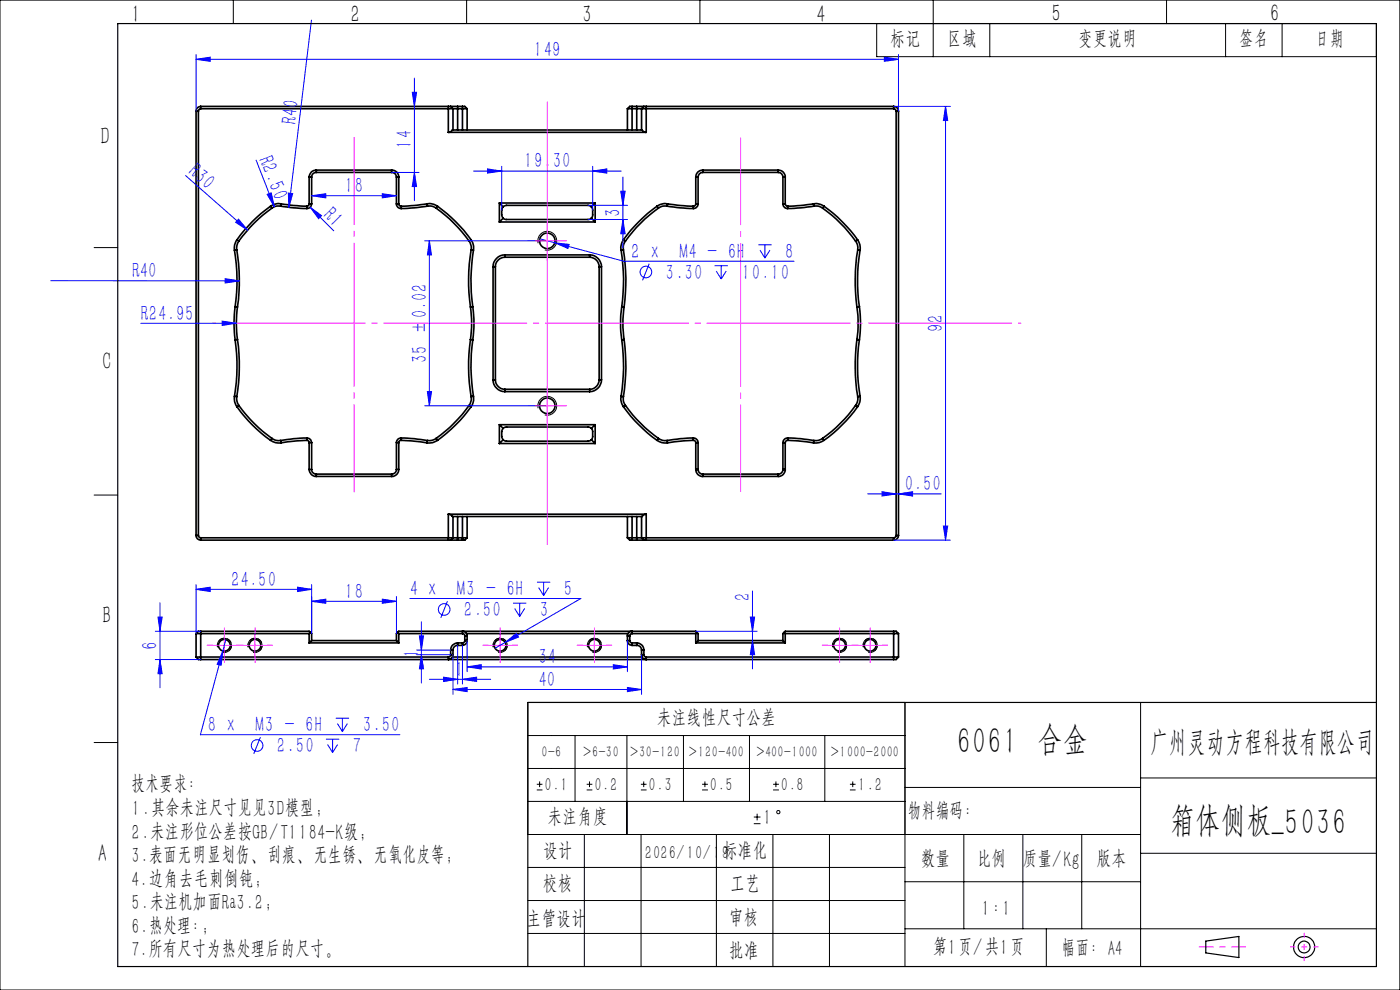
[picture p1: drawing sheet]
<svg xmlns="http://www.w3.org/2000/svg" width="297mm" height="210mm" viewBox="0 0 297 210" stroke-linecap="round" stroke-linejoin="round" font-family="sans-serif">
<g fill="none" stroke="#000" stroke-width=".35">
<path d="M41.6 23.6h.5M41.6 23.6v90M42.1 23.6v90M42.6 23.1a.49 .49 0 0 0-.5 .5M42.6 22.6a.97 .97 0 0 0-1 1M42.6 23.1h53.5M42.6 22.6v.5M42.6 22.6h52.5M65.6 37.6v5.6M65.6 37.6h.5M66.1 37.6v5.6M67.1 36.1a1.51 1.51 0 0 0-1.5 1.5"/>
<path d="M67.1 36.6a.96 .96 0 0 0-1 1M67.1 36.1h16M67.1 36.1v.5M67.1 36.6h16M83.1 36.1a1.45 1.45 0 0 1 1.5 1.5M83.1 36.6a.97 .97 0 0 1 1 1M83.1 36.1v.5M84.1 37.6v5.6M84.1 37.6h.5M84.6 37.6v5.6M95.1 28.1l.5-.2 .4-.3h40.2l.4 .3 .5 .2M95.1 22.6h.5"/>
<path d="M95.1 22.6v5.5M95.1 28.1h42M95.6 22.6h1.5M95.6 22.6l.5 .5M96.1 23.1h3M96.1 23.1v4.5M97.1 22.6h1M97.1 22.6v5M98.1 22.6h.5l.5 .5M98.1 22.6v5M99.1 23.1v4.5M133.1 23.1h3"/>
<path d="M133.1 23.1v4.5M134.1 22.6h-.5l-.5 .5M134.1 22.6h1M134.1 22.6v5M135.1 22.6h1.5M135.1 22.6v5M136.1 23.1h53.5M136.1 23.1v4.5M136.6 22.6h.5M136.6 22.6l-.5 .5M137.1 22.6v5.5M137.1 22.6h52.5"/>
<path d="M147.6 37.6v5.6M147.6 37.6h.5M148.1 37.6v5.6M149.1 36.1a1.45 1.45 0 0 0-1.5 1.5M149.1 36.6a.96 .96 0 0 0-1 1M149.1 36.1h16M149.1 36.6h16M149.1 36.1v.5M165.1 36.1a1.45 1.45 0 0 1 1.5 1.5M165.1 36.6a.96 .96 0 0 1 1 1M165.1 36.1v.5M166.1 37.6h.5"/>
<path d="M166.1 37.6v5.6M166.6 37.6v5.6M189.6 23.1l.3 .1 .2 .4M189.6 22.6a1.02 1.02 0 0 1 1 1M189.6 22.6v.5M190.1 23.6v90M190.1 23.6h.5M190.6 23.6v90M49.7 53.1a39.2 39.2 0 0 1 .2 11.9M50.2 53a40.1 40.1 0 0 1 .2 12.1M50.2 53l-.5 .1M50.3 50.9a2.89 2.89 0 0 0-.6 2.2"/>
<path d="M50.3 50.9l.4 .2M50.7 51.1a2.59 2.59 0 0 0-.5 1.9M57.4 43.7a30.1 30.1 0 0 0-7.1 7.2M57.4 43.7l.3 .5M57.7 44.2a30 30 0 0 0-7 6.9M59.5 43.7a2.22 2.22 0 0 0-1.8 .5M59.5 43.7l2.8 .4 2.8 .1M59.6 43.2l2.7 .4 2.8 .1M59.6 43.2a3.1 3.1 0 0 0-2.2 .5M59.6 43.2l-.1 .5M65.1 43.7v.5M65.6 43.2l-.2 .4-.3 .1"/>
<path d="M65.6 43.2h.5M66.1 43.2a1.02 1.02 0 0 1-1 1M84.1 43.2a.97 .97 0 0 0 1 1M84.1 43.2h.5M84.6 43.2a.49 .49 0 0 0 .5 .5M85.1 43.7v.5M90.6 43.2a3.1 3.1 0 0 1 2.2 .5M90.6 43.2l-5.5 .5M90.6 43.2l.1 .5M90.7 43.7a2.29 2.29 0 0 1 1.8 .5M90.7 43.7l-2.8 .4-2.8 .1M92.5 44.2a30.8 30.8 0 0 1 7 6.9"/>
<path d="M92.8 43.7a32 32 0 0 1 7.1 7.2M92.8 43.7l-.3 .5M99.5 51.1a2.59 2.59 0 0 1 .4 1.9M99.9 50.9a3.1 3.1 0 0 1 .5 2.2M99.9 53a40.1 40.1 0 0 0-.1 12.1M99.9 53l.5 .1M99.9 50.9l-.4 .2M100.4 53.1a39.2 39.2 0 0 0-.1 11.9M104.6 56.6v24M104.6 56.6h.5M105.1 56.6v24M105.9 47.1h20.4"/>
<path d="M105.9 43.1h20.4M105.9 43.1v4M105.9 43.1l.9 .8M106.8 43.9l.7-.3h17.2l.7 .3M106.8 43.9l-.4 .7 .1 1.2 .3 .5M106.8 46.3l.4 .3h17.8l.4-.3M106.8 46.3l-.9 .8M107.1 54.1a2.53 2.53 0 0 0-2.5 2.5M107.1 54.6a2.05 2.05 0 0 0-2 2M107.1 54.1h18M107.1 54.1v.5M107.1 54.6h18"/>
<path d="M125.1 54.1a2.53 2.53 0 0 1 2.5 2.5M125.1 54.6a2.05 2.05 0 0 1 2 2M125.1 54.1v.5M125.4 43.9l.3 .5v1.4l-.3 .5M125.4 46.3l.9 .8M126.3 43.1v4M126.3 43.1l-.9 .8M127.1 56.6h.5M127.1 56.6v24M127.6 56.6v24M131.8 53.1a39.2 39.2 0 0 1 .1 11.9M132.3 50.9a3.1 3.1 0 0 0-.5 2.2"/>
<path d="M132.3 53a40.1 40.1 0 0 1 .1 12.1M132.3 50.9l.4 .2M132.3 53l-.5 .1M132.7 51.1a2.22 2.22 0 0 0-.4 1.9M139.4 43.7a32 32 0 0 0-7.1 7.2M139.4 43.7l.3 .5M139.7 44.2a30.8 30.8 0 0 0-7 6.9M141.5 43.7l2.8 .4 2.8 .1M141.5 43.7a2.22 2.22 0 0 0-1.8 .5M141.6 43.2l5.5 .5M141.6 43.2a3.1 3.1 0 0 0-2.2 .5M141.6 43.2l-.1 .5"/>
<path d="M147.1 43.7v.5M147.6 43.2a.49 .49 0 0 1-.5 .5M147.6 43.2h.5M148.1 43.2a1.02 1.02 0 0 1-1 1M166.1 43.2a1.02 1.02 0 0 0 1 1M166.1 43.2h.5M166.6 43.2l.2 .5h.3M167.1 43.7v.5M172.6 43.2a3.1 3.1 0 0 1 2.2 .5M172.6 43.2l-2.7 .4-2.8 .1M172.6 43.2v.5M172.6 43.7a2.22 2.22 0 0 1 1.9 .5"/>
<path d="M172.6 43.7l-2.7 .4-2.8 .1M174.5 44.2a30.8 30.8 0 0 1 7 6.9M174.8 43.7a32 32 0 0 1 7.1 7.2M174.8 43.7l-.3 .5M181.5 51.1a2.4 2.4 0 0 1 .5 1.9M181.9 50.9a2.89 2.89 0 0 1 .6 2.2M181.9 50.9l-.4 .2M182 53a41.7 41.7 0 0 0-.2 12.1M182 53l.5 .1M182.5 53.1a39.2 39.2 0 0 0-.2 11.9M49.9 65a25.3 25.3 0 0 0 0 7.1M49.9 72.1a39.2 39.2 0 0 1-.2 12"/>
<path d="M49.9 65l.5 .1M50.4 65.1a24.3 24.3 0 0 0 0 6.9M50.4 72a40.1 40.1 0 0 1-.2 12.1M50.4 72l-.5 .1M99.8 72a40.1 40.1 0 0 0 .1 12.1M99.8 65.1a24.3 24.3 0 0 1 0 6.9M99.8 72l.5 .1M100.3 72.1a39.2 39.2 0 0 0 .1 12M100.3 65a25.3 25.3 0 0 1 0 7.1M100.3 65l-.5 .1M131.9 65a25.3 25.3 0 0 0 0 7.1M131.9 72.1a39.2 39.2 0 0 1-.1 12"/>
<path d="M131.9 65l.5 .1M132.4 72a40.1 40.1 0 0 1-.1 12.1M132.4 65.1a24.3 24.3 0 0 0 0 6.9M132.4 72l-.5 .1M181.8 72a41.7 41.7 0 0 0 .2 12.1M181.8 65.1a24.3 24.3 0 0 1 0 6.9M181.8 72l.5 .1M182.3 72.1a39.2 39.2 0 0 0 .2 12M182.3 65a25.3 25.3 0 0 1 0 7.1M182.3 65l-.5 .1M49.7 84.1a2.89 2.89 0 0 0 .6 2.2M49.7 84.1h.5"/>
<path d="M50.2 84.1a2.59 2.59 0 0 0 .5 1.9M50.3 86.3a30.1 30.1 0 0 0 7.1 7.1M50.7 86a30 30 0 0 0 7 7M50.7 86l-.4 .3M57.4 93.4a2.89 2.89 0 0 0 2.2 .5M57.7 93a2.4 2.4 0 0 0 1.8 .4M57.7 93l-.3 .4M59.5 93.4l.1 .5M65.1 93.4l-5.5 .5M65.1 93.4l.4 .2 .1 .3M65.1 92.9a1.02 1.02 0 0 1 1 1M65.1 92.9l-2.8 .2-2.8 .3"/>
<path d="M65.1 92.9v.5M65.6 99.6a1.51 1.51 0 0 0 1.5 1.5M65.6 93.9v5.7M65.6 99.6h.5M65.6 93.9h.5M66.1 99.6a.96 .96 0 0 0 1 1M66.1 93.9v5.7M84.1 99.6a.97 .97 0 0 1-1 1M84.1 93.9v5.7M84.1 99.6h.5M84.1 93.9h.5M84.6 99.6a1.45 1.45 0 0 1-1.5 1.5"/>
<path d="M84.6 93.9v5.7M85.1 93.4a.49 .49 0 0 0-.5 .5M85.1 93.4l5.5 .5M85.1 92.9a.97 .97 0 0 0-1 1M85.1 92.9l2.8 .2 2.8 .3M85.1 92.9v.5M90.7 93.4l-.1 .5M92.5 93a2.5 2.5 0 0 1-1.8 .4M92.5 93l.3 .4M92.8 93.4a2.93 2.93 0 0 1-2.2 .5M99.5 86a30.8 30.8 0 0 1-7 7M99.5 86l.4 .3"/>
<path d="M99.9 86.3a32 32 0 0 1-7.1 7.1M99.9 84.1a2.59 2.59 0 0 1-.4 1.9M100.4 84.1a3.1 3.1 0 0 1-.5 2.2M100.4 84.1h-.5M104.6 80.6a2.53 2.53 0 0 0 2.5 2.5M104.6 80.6h.5M105.1 80.6a2.05 2.05 0 0 0 2 2M105.9 90.1v4M105.9 90.1h20.4M105.9 94.1h20.4M105.9 90.1l.9 .8M106.8 90.9l.4-.3h17.8l.4 .3"/>
<path d="M106.8 93.3l.7 .3h17.2l.7-.3M106.8 90.9l-.4 .7 .1 1.2 .3 .5M106.8 93.3l-.9 .8M107.1 83.1h18M107.1 82.6v.5M107.1 82.6h18M125.1 82.6v.5M125.4 90.9l.3 .5v1.4l-.3 .5M125.4 93.3l.9 .8M126.3 90.1v4M126.3 90.1l-.9 .8M127.1 80.6a2.05 2.05 0 0 1-2 2"/>
<path d="M127.1 80.6h.5M127.6 80.6a2.53 2.53 0 0 1-2.5 2.5M131.8 84.1a3.1 3.1 0 0 0 .5 2.2M131.8 84.1h.5M132.3 86.3a32 32 0 0 0 7.1 7.1M132.3 84.1a2.22 2.22 0 0 0 .4 1.9M132.7 86a30.8 30.8 0 0 0 7 7M132.7 86l-.4 .3M139.4 93.4a2.89 2.89 0 0 0 2.2 .5M139.7 93a2.4 2.4 0 0 0 1.8 .4M139.7 93l-.3 .4M141.5 93.4l.1 .5"/>
<path d="M147.1 93.4l-5.5 .5M147.1 93.4a.49 .49 0 0 1 .5 .5M147.1 92.9a1.02 1.02 0 0 1 1 1M147.1 92.9l-2.8 .2-2.8 .3M147.1 92.9v.5M147.6 99.6a1.45 1.45 0 0 0 1.5 1.5M147.6 93.9v5.7M147.6 99.6h.5M147.6 93.9h.5M148.1 99.6a.96 .96 0 0 0 1 1M148.1 93.9v5.7M166.1 99.6a.96 .96 0 0 1-1 1"/>
<path d="M166.1 99.6h.5M166.1 93.9h.5M166.1 93.9v5.7M166.6 99.6a1.45 1.45 0 0 1-1.5 1.5M166.6 93.9v5.7M167.1 93.4l-.3 .1-.2 .4M167.1 93.4l5.5 .5M167.1 92.9a1.02 1.02 0 0 0-1 1M167.1 92.9l2.8 .2 2.7 .3M167.1 92.9v.5M172.6 93.4v.5M174.5 93a2.4 2.4 0 0 1-1.9 .4"/>
<path d="M174.5 93l.3 .4M174.8 93.4a2.89 2.89 0 0 1-2.2 .5M181.5 86a30.8 30.8 0 0 1-7 7M181.5 86l.4 .3M181.9 86.3a32 32 0 0 1-7.1 7.1M182 84.1a2.4 2.4 0 0 1-.5 1.9M182.5 84.1a2.89 2.89 0 0 1-.6 2.2M182.5 84.1h-.5M41.6 113.6a.96 .96 0 0 0 1 1M41.6 113.6h.5M42.1 113.6l.1 .3 .4 .2M42.6 114.1h53.5"/>
<path d="M42.6 114.6h52.5M42.6 114.1v.5M67.1 101.1h16M67.1 100.6v.5M67.1 100.6h16M83.1 100.6v.5M95.1 109.1l.5 .1 .4 .4h40.2l.4-.4 .5-.1M95.1 114.6h.5M95.1 109.1v5.5M95.1 109.1h42M95.6 114.6h1.5M96.1 114.1h3"/>
<path d="M96.1 114.1l-.5 .5M96.1 109.6v4.5M97.1 114.6h1M97.1 109.6v5M98.1 109.6v5M99.1 114.1l-.5 .5h-.5M99.1 109.6v4.5M133.1 114.1h3M133.1 114.1l.5 .5h.5M133.1 109.6v4.5M134.1 114.6h1M134.1 109.6v5"/>
<path d="M135.1 114.6h1.5M135.1 109.6v5M136.1 114.1h53.5M136.1 109.6v4.5M136.1 114.1l.5 .5M136.6 114.6h.5M137.1 109.1v5.5M137.1 114.6h52.5M149.1 101.1h16M149.1 100.6h16M149.1 100.6v.5M165.1 100.6v.5"/>
<path d="M189.6 114.1v.5M190.1 113.6l-.2 .3-.3 .2M190.1 113.6h.5M190.6 113.6a1.02 1.02 0 0 1-1 1M41.6 134.4h24M41.6 139.4h53.5M41.6 139.4l.5 .5h.5M41.6 134.4v5M42.6 133.9h-.5l-.5 .5M42.6 133.9v6M42.6 133.9h23l.2 .3M42.6 139.9h147"/>
<path d="M65.6 134.4v2M65.6 136.4h19M65.8 134.2l.3 .2v1.5M65.8 134.2l-.2 .2M66.1 135.9h18M66.1 135.9l-.5 .5M84.1 135.9v-1.5l.5-.5h63l.5 .5v1.5M84.1 135.9l.5 .5M84.3 134.2l.3 .2M84.6 134.4v2M84.6 134.4h13.5M95.6 138.9l-.2 .4-.3 .1"/>
<path d="M95.6 137.9v1M95.6 137.9h.5M95.6 138.9h.5M96 139.4h40.2M96.1 138.9a1.02 1.02 0 0 1-1 1v-.5M96.1 137.9v1M97.1 136.4a1.51 1.51 0 0 0-1.5 1.5M97.1 136.9a.96 .96 0 0 0-1 1M97.1 136.4v.5M97.1 136.4h1M97.1 136.9h1M98.1 134.4l.4 .1 .1 .4"/>
<path d="M98.1 134.4v-.5a.96 .96 0 0 1 1 1M98.1 136.4v.5M98.6 135.9l-.1 .3-.4 .2M98.6 134.9h.5M98.6 135.9h.5M98.6 134.9v1M99 134.4h34.2M99.1 135.9a1.02 1.02 0 0 1-1 1M99.1 134.9v1M133.1 135.9a1.02 1.02 0 0 0 1 1M133.1 134.9v1M133.1 134.9h.5"/>
<path d="M133.1 135.9h.5M133.6 135.9l.2 .4 .3 .1M133.6 134.9v1M134.1 134.4v-.5a.96 .96 0 0 0-1 1M134.1 134.4l-.3 .1-.2 .4M134.1 136.4v.5M134.1 134.4h13.5M134.1 136.4h1M134.1 136.9h1M135.1 136.4a1.51 1.51 0 0 1 1.5 1.5M135.1 136.9a.97 .97 0 0 1 1 1M135.1 136.4v.5"/>
<path d="M136.1 138.9a1.02 1.02 0 0 0 1 1v-.5M136.1 137.9v1M136.1 137.9h.5M136.1 138.9h.5M136.6 138.9l.2 .4 .3 .1M136.6 137.9v1M137.1 139.4h53.5M147.6 134.4v2M147.6 136.4h19M147.8 134.2l-.2 .2M148.1 135.9h18M148.1 135.9l-.5 .5"/>
<path d="M166.1 135.9l.5 .5M166.3 134.2l.3 .2M166.6 134.4h24M166.6 134.4v2M189.6 133.9h.5l.5 .5M189.6 133.9v6M189.6 133.9h-23l-.5 .5v1.5M190.6 139.4l-.5 .5h-.5M190.6 134.4v5"/>
<circle cx="116.1" cy="51.1" r="1.65"/>
<circle cx="116.1" cy="86.1" r="1.65"/>
<circle cx="47.6" cy="136.9" r="1.24"/>
<circle cx="54.1" cy="136.9" r="1.24"/>
<circle cx="106.1" cy="136.9" r="1.24"/>
<circle cx="126.1" cy="136.9" r="1.24"/>
<circle cx="178.1" cy="136.9" r="1.24"/>
<circle cx="184.6" cy="136.9" r="1.24"/>
</g>
<g fill="none" stroke="#00f" stroke-width=".21">
<path d="M41.6 12.6l3-.5v.9zM41.6 11.6v12M41.6 12.6h149M66.1 4.3l-4.8 39.7M87.5 19.6h.9l-.5 3zM87.9 16.6v26M187.6 12.1l3 .5-3 .4zM190.6 11.6v12M39.4 37.2l13.1 11.6M54.3 34l3.9 9.9M83.1 36.6h5.8M87.9 36.6l.5 3h-.9z"/>
<path d="M100.4 36.3h31.4M103.4 35.8l3 .5-3 .4zM106.4 35.3v9.3M125.7 36.3l3-.5v.9zM125.7 35.3v9.3M132.2 37.6v15M189.6 22.6h12M200.6 22.6l.4 3h-.9zM200.6 22.6v92M10.8 59.5l40 .1M47.8 59.1l3 .5-3 .4zM50.6 46.5l1.9 2.3-2.5-1.6z"/>
<path d="M56.7 41.2l.8-.3 .7 3zM61.2 40.9l.9 .2-.8 2.9zM65.8 43.9l2.4 1.8-.6 .7zM65.8 43.9l5 5.1M66.1 41.5l3-.4v.9zM66.1 41.5h18M81.1 41.1l3 .4-3 .5zM90.1 51.1h26M91.1 51.1l.4 3h-.8zM91.1 51.1v35M114.5 50.7l17.8 4.7h36.2M117.7 51.5l3 .3-.2 .9z"/>
<path d="M124.7 43.6h8.4M124.7 46.6h8.4M131.7 40.6h.9l-.4 3zM132.2 46.6l.4 3h-.9zM137.7 55.9l-1.4 3.6M151.6 56.4h2.8M151.9 57.5l1.1 1.7M153 56.4v2.8M154.1 57.5l-1.1 1.7M160.9 51.9h2.8M161.2 53l1.1 1.7M162.3 51.9v2.8"/>
<path d="M163.3 53l-1 1.7M29.9 68.6h20.2M47.1 68.1l3 .5-3 .4zM90.1 86.1h26M90.7 83.1h.8l-.4 3zM184.1 104.8h15.6M187.1 104.3l3 .5-3 .4zM189.6 114.6h12M190.6 104.8l3-.5v.9zM200.1 111.6h.9l-.4 3zM32.9 133.9h9.7M32.9 139.9h9.7"/>
<path d="M33.5 130.9h.9l-.5 3zM33.9 139.9l.5 3h-.9zM33.9 127.9v18M41.6 125l3-.4v.9zM41.6 124v10.4M41.6 125h24.5M47.3 138.1l-.4 3-.8-.2zM47.3 138.1l-4.8 17.7h42.3M47.9 135.7l-.6 2.4M63.1 124.6l3 .4-3 .5zM66.1 124v10.4M66.1 127.6l3-.5v.9z"/>
<path d="M66.1 127.6h18M81.1 127.1l3 .5-3 .4zM84.1 126.5v7.9M87 127h36.2l-16 9.3M88.4 138.9h7.2M88.4 137.9h7.2M89 134.9h.9l-.5 3zM89.4 138.9l.5 3h-.9zM89.4 131.9v13M94.9 127.5l-1.4 3.5M96.1 138.9v8.4M97.1 136.9v8.2"/>
<path d="M98.1 136.9v8.2M99.1 135.9v6.6M107.2 136.3l2.3-1.9 .5 .7zM107.2 136.3l-2.2 1.2M108.8 127.9h2.9M109.2 129.1l1 1.7M110.2 127.9v2.9M111.3 129.1l-1.1 1.7M113.9 123.5h2.8M114.3 124.6l1 1.7M115.3 123.5v2.8M116.4 124.6l-1.1 1.7"/>
<path d="M133.1 135.9v6.6M136.1 138.9v8.4M147.6 133.9h13M159.2 130.9h.9l-.5 3zM159.6 135.9l.5 3h-.9zM159.6 125.4v16.5M55.2 156.4l-1.4 3.5M69.1 156.8h2.9M69.5 157.9l1.1 1.7M70.6 156.8v2.8M71.2 152.4h2.8M71.6 153.5l1 1.7"/>
<path d="M71.6 157.9l-1 1.7M72.6 152.4v2.8M73.7 153.5l-1.1 1.7M91.1 144.1h13M94.1 143.6l3 .5-3 .5zM96.1 146.3l3-.5v.9zM96.1 146.3h40M98.1 144.1l3-.5v1zM99.1 141.5l3-.5v.9zM99.1 141.5h34M130.1 141l3 .5-3 .4zM133.1 145.8l3 .5-3 .4z"/>
<circle cx="137" cy="57.7" r="1.23"/>
<circle cx="94.2" cy="129.3" r="1.23"/>
<circle cx="54.5" cy="158.1" r="1.23"/>
</g>
<g fill="none" stroke="#000" stroke-width=".21">
<path d="M0 0h297v210h-297zM49.5 0v5M99 0v5M148.5 0v5M186 5h106v7h-106zM198 0v12M210 5v7M247.5 0v5M260 5v7M272 5v7M20 52.5h5M114.2 51.6a2 2 0 0 1 1.7-2.5 2 2 0 0 1 2.2 2.2 2 2 0 0 1-2.5 1.7"/>
<path d="M114.2 86.6a2 2 0 0 1 1.7-2.5 2 2 0 0 1 2.2 2.2 2 2 0 0 1-2.5 1.7M20 105h5M46.1 137.3a1.5 1.5 0 0 1 1.4-1.9 1.5 1.5 0 0 1 1.6 1.6 1.5 1.5 0 0 1-1.9 1.4M52.6 137.3a1.51 1.51 0 0 1 1.4-1.9 1.51 1.51 0 0 1 1.6 1.6 1.51 1.51 0 0 1-1.9 1.4M104.6 137.3a1.51 1.51 0 0 1 1.4-1.9 1.51 1.51 0 0 1 1.6 1.6 1.51 1.51 0 0 1-1.9 1.4M124.6 137.3a1.51 1.51 0 0 1 1.4-1.9 1.51 1.51 0 0 1 1.6 1.6 1.51 1.51 0 0 1-1.9 1.4M176.6 137.3a1.51 1.51 0 0 1 1.4-1.9 1.51 1.51 0 0 1 1.6 1.6 1.51 1.51 0 0 1-1.9 1.4M183.2 137.3a1.5 1.5 0 0 1 1.3-1.9 1.5 1.5 0 0 1 1.6 1.6 1.5 1.5 0 0 1-1.9 1.4M20 157.5h5M112 156h80M122 156v14M133 156v21"/>
<path d="M145 156v14M159 156v14M175 156v14M242 149v56M112 163h80M112 170h80M113.9 167.6h1.2M113.9 166.4h1.2M114.5 165.8v1.2M124 177v28M124.5 167.6h1.2M124.5 166.4h1.2"/>
<path d="M125.1 165.8v1.2M136 167.6h1.2M136 166.4h1.2M136 177v28M136.6 165.8v1.2M148.9 167.6h1.3M148.9 166.4h1.3M149.5 165.8v1.2M152 177v28M159.9 174.7h1.4M159.9 173.3h1.4M160.6 172.6v1.4"/>
<path d="M164 177v28M164 167.6h1.2M164 166.4h1.2M164.6 165.8v1.2M176 177v28M180.3 167.6h1.2M180.3 166.4h1.2M180.9 165.8v1.2M192 167h50M204.5 177v20M217 177v20M229.5 177v20"/>
<path d="M242 177h-130v-28h80v56M242 165h50M112 198h80M112 191h80M112 184h80M192 197h100M192 187h50M222 197v8M242 181h50"/>
<circle cx="165.1" cy="172.3" r=".36"/>
</g>
<g fill="none" stroke="#000" stroke-width=".25">
<path d="M25 5h267v200h-267zM292 149h-180v56M255.8 199.6l7-1v4.5l-7-1z"/>
<circle cx="276.7" cy="200.9" r="2.25"/>
<circle cx="276.7" cy="200.9" r="1.24"/>
</g>
<path d="M47.2 138.3a1.5 1.5 0 0 0 1.9-1.3 1.5 1.5 0 0 0-1.6-1.6 1.5 1.5 0 0 0-1.3 1.9M53.7 138.3a1.5 1.5 0 0 0 1.9-1.3 1.5 1.5 0 0 0-1.6-1.6 1.5 1.5 0 0 0-1.3 1.9M105.7 138.3a1.5 1.5 0 0 0 1.9-1.3 1.5 1.5 0 0 0-1.6-1.6 1.5 1.5 0 0 0-1.3 1.9M125.7 138.3a1.5 1.5 0 0 0 1.9-1.3 1.5 1.5 0 0 0-1.6-1.6 1.5 1.5 0 0 0-1.3 1.9M177.7 138.3a1.5 1.5 0 0 0 1.9-1.3 1.5 1.5 0 0 0-1.6-1.6 1.5 1.5 0 0 0-1.3 1.9M184.2 138.3a1.5 1.5 0 0 0 1.9-1.3 1.5 1.5 0 0 0-1.6-1.6 1.5 1.5 0 0 0-1.3 1.9" fill="none" stroke="#000" stroke-width=".21" stroke-dasharray="1.3 .6" stroke-dashoffset=".5" stroke-linecap="butt"/>
<path d="M216.6 68.6h-171.5" fill="none" stroke="#f0f" stroke-width=".21" stroke-dasharray="30.5 1.3 1.3 1.3" stroke-dashoffset="-1.9" stroke-linecap="butt"/>
<path d="M116.1 21.6v94" fill="none" stroke="#f0f" stroke-width=".21" stroke-dasharray="30.5 1.3 1.3 1.3" stroke-dashoffset="2.5" stroke-linecap="butt"/>
<path d="M75.1 29.1v75.3" fill="none" stroke="#f0f" stroke-width=".21" stroke-dasharray="30.5 1.3 1.3 1.3" stroke-dashoffset="11.9" stroke-linecap="butt"/>
<path d="M157.1 29.2v75.2" fill="none" stroke="#f0f" stroke-width=".21" stroke-dasharray="30.5 1.3 1.3 1.3" stroke-dashoffset="12" stroke-linecap="butt"/>
<path d="M276.7 197.9v6M273.7 200.9h6" fill="none" stroke="#f0f" stroke-width=".21" stroke-dasharray="30.5 1.3 1.3 1.3" stroke-dashoffset="29.4" stroke-linecap="butt"/>
<path d="M254.3 200.9h10" fill="none" stroke="#f0f" stroke-width=".21" stroke-dasharray="30.5 1.3 1.3 1.3" stroke-dashoffset="27.4" stroke-linecap="butt"/>
<g fill="none" stroke="#f0f" stroke-width=".21" stroke-dasharray="30.5 1.3 1.3 1.3" stroke-linecap="butt">
<path d="M113.6 51.1h-1.6M116.1 48.6v-1.7M116.1 53.6v1.6M118.6 51.1h1.7M113.6 86.1h-1.6M116.1 83.6v-1.7M116.1 88.6v1.6M118.6 86.1h1.7M45.1 136.9h-1.2M47.6 134.4v-1.3M47.6 139.4v1.2M50.1 136.9h1.3"/>
<path d="M51.6 136.9h-1.2M54.1 134.4v-1.3M54.1 139.4v1.2M56.6 136.9h1.3M103.6 136.9h-1.2M106.1 134.4v-1.3M106.1 139.4v1.2M108.6 136.9h1.3M123.6 136.9h-1.2M126.1 134.4v-1.3M126.1 139.4v1.2M128.6 136.9h1.3"/>
<path d="M175.6 136.9h-1.2M178.1 134.4v-1.3M178.1 139.4v1.2M180.6 136.9h1.3M182.1 136.9h-1.2M184.6 134.4v-1.3M184.6 139.4v1.2M187.1 136.9h1.3"/>
</g>
<g fill="none" stroke="#f0f" stroke-width=".21">
<path d="M113.6 51.1h5M116.1 48.6v5M113.6 86.1h5M116.1 83.6v5M45.1 136.9h5M47.6 134.4v5M51.6 136.9h5M54.1 134.4v5M103.6 136.9h5M106.1 134.4v5M123.6 136.9h5M126.1 134.4v5"/>
<path d="M175.6 136.9h5M178.1 134.4v5M182.1 136.9h5M184.6 134.4v5"/>
</g>
<g fill="#00f">
<path d="M56.7 41.2l.8-.3 .7 3z"/>
<path d="M50.6 46.5l1.9 2.3-2.5-1.6z"/>
<path d="M47.1 68.1l3 .5-3 .4z"/>
<path d="M61.2 40.9l.9 .2-.8 2.9z"/>
<path d="M65.8 43.9l2.4 1.8-.6 .7z"/>
<path d="M47.8 59.1l3 .5-3 .4z"/>
<path d="M41.6 12.6l3-.5v.9zM187.6 12.1l3 .5-3 .4zM117.7 51.5l2.8 1.2 .2-.9zM187.1 104.3l3 .5-3 .4zM190.6 104.8l3-.5v.9z"/>
<path d="M66.1 41.5l3-.4v.9zM81.1 41.1l3 .4-3 .5z"/>
<path d="M200.6 22.6l.4 3h-.9zM200.1 111.6h.9l-.4 3zM87.5 19.6h.9l-.5 3zM87.9 36.6l.5 3h-.9zM91.1 51.1l.4 3h-.8zM90.7 83.1h.8l-.4 3z"/>
<path d="M131.7 40.6h.9l-.4 3zM132.2 46.6l.4 3h-.9z"/>
<path d="M103.4 35.8l3 .5-3 .4zM125.7 36.3l3-.5v.9z"/>
<path d="M98.1 144.1l3-.5v1zM94.1 143.6l3 .5-3 .5z"/>
<path d="M107.2 136.3l2.8-1.2-.5-.7zM47.3 138.1l-1.2 2.8 .8 .2zM41.6 125l3-.4v.9zM63.1 124.6l3 .4-3 .5zM99.1 141.5l3-.5v.9zM130.1 141l3 .5-3 .4zM96.1 146.3l3-.5v.9zM133.1 145.8l3 .5-3 .4z"/>
<path d="M66.1 127.6l3-.5v.9zM81.1 127.1l3 .5-3 .4z"/>
<path d="M89.4 138.9l.5 3h-.9zM89 134.9h.9l-.5 3z"/>
<path d="M33.5 130.9h.9l-.5 3zM33.9 139.9l.5 3h-.9zM159.2 130.9h.9l-.5 3zM159.6 135.9l.5 3h-.9z"/>
</g>
<g font-size="7.3">
<text x="202.9" y="160.3">6061 合金</text>
<text x="248.1" y="177.5">箱体侧板_5036</text>
</g>
<text font-size="6.1" x="243.8" y="160.3">广州灵动方程科技有限公司</text>
<g font-size="4.9">
<text x="27.7" y="5">1</text>
<text x="74.4" y="5">2</text>
<text x="123.5" y="5">3</text>
<text x="173.2" y="5">4</text>
<text x="223.1" y="4.9">5</text>
<text x="269.4" y="4.9">6</text>
<text x="21.3" y="30.9">D</text>
<text x="21.7" y="78.7">C</text>
<text x="21.7" y="132.5">B</text>
<text x="20.7" y="183.1">A</text>
</g>
<g font-size="4.3">
<text x="188.9" y="10.2">标记</text>
<text x="200.9" y="10.2">区域</text>
<text x="228.7" y="10.2">变更说明</text>
<text x="262.9" y="10.2">签名</text>
<text x="278.9" y="10.2">日期</text>
<text x="139.3" y="154.2">未注线性尺寸公差</text>
<text x="27.9" y="168.3">技术要求：</text>
<text x="27.9" y="173.3">1.其余未注尺寸见见3D模型；</text>
<text x="192.6" y="173.9">物料编码：</text>
<text x="27.9" y="178.3">2.未注形位公差按GB/T1184-K级；</text>
<text x="116.2" y="175.2">未注角度</text>
<text x="161.8" y="175.2">1</text>
<text x="27.9" y="183.3">3.表面无明显划伤、刮痕、无生锈、无氧化皮等；</text>
<text x="115.2" y="182.5">设计</text>
<text x="153.3" y="182.5">标准化</text>
<text x="195.3" y="184.2">数量</text>
<text x="207.2" y="184.2">比例</text>
<text x="216.9" y="184.2">质量/Kg</text>
<text x="232.6" y="184.2">版本</text>
<text x="27.9" y="188.3">4.边角去毛刺倒钝;</text>
<text x="115.2" y="189.5">校核</text>
<text x="154.9" y="189.5">工艺</text>
<text x="27.9" y="193.3">5.未注机加面Ra3.2；</text>
<text x="111.6" y="196.9">主管设计</text>
<text x="154.6" y="196.5">审核</text>
<text x="208.2" y="194.5">1:1</text>
<text x="27.9" y="198.3">6.热处理:；</text>
<text x="27.9" y="203.3">7.所有尺寸为热处理后的尺寸。</text>
<text x="154.6" y="203.5">批准</text>
<text x="197.9" y="202.8">第1页/共1页</text>
<text x="225.2" y="203.1">幅面：A4</text>
</g>
<g font-size="4.3" fill="#00f">
<text x="113.2" y="12.2">149</text>
<text x="63.1" y="26.6" transform="rotate(-83 63.1 26.6)">R40</text>
<text x="54.6" y="33.8" transform="rotate(69 54.6 33.8)">R2.50</text>
<text x="87.6" y="31.5" transform="rotate(-90 87.6 31.5)">14</text>
<text x="111.1" y="35.9">19.30</text>
<text x="39.6" y="37" transform="rotate(41 39.6 37)">R30</text>
<text x="73.1" y="41.2">18</text>
<text x="68.2" y="46" transform="rotate(45 68.2 46)">R1</text>
<text x="131.9" y="46.1" transform="rotate(-90 131.9 46.1)">3</text>
<text x="28" y="59.2">R40</text>
<text x="133.9" y="55.1">2 x</text>
<text x="141.2" y="59.5">3.30</text>
<text x="144.2" y="55.1">M4 - 6H</text>
<text x="157.3" y="59.5">10.10</text>
<text x="166.6" y="55.1">8</text>
<text x="29.9" y="68.2">R24.95</text>
<text x="200.3" y="70.5" transform="rotate(-90 200.3 70.5)">92</text>
<text x="90.8" y="77.1" transform="rotate(-90 90.8 77.1)">35 ±0.02</text>
<text x="191.9" y="104.4">0.50</text>
<text x="49.1" y="124.7">24.50</text>
<text x="73.1" y="127.2">18</text>
<text x="87" y="126.7">4 x</text>
<text x="96.9" y="126.7">M3 - 6H</text>
<text x="98.4" y="131.1">2.50</text>
<text x="114.6" y="131.1">3</text>
<text x="119.6" y="126.7">5</text>
<text x="159.3" y="127.4" transform="rotate(-90 159.3 127.4)">2</text>
<text x="33.7" y="137.8" transform="rotate(-90 33.7 137.8)">6</text>
<text x="89.1" y="139.5" transform="rotate(-90 89.1 139.5)">1</text>
<text x="96.5" y="143.8">1</text>
<text x="114.3" y="141.1">34</text>
<text x="114.3" y="145.9">40</text>
<text x="44.1" y="155.5">8 x</text>
<text x="54.2" y="155.5">M3 - 6H</text>
<text x="76.9" y="155.5">3.50</text>
<text x="58.7" y="160">2.50</text>
<text x="74.9" y="160">7</text>
</g>
<g font-size="3.6">
<text x="115.5" y="168">0.1</text>
<text x="126.1" y="168">0.2</text>
<text x="137.6" y="168">0.3</text>
<text x="150.6" y="168">0.5</text>
<text x="165.7" y="168">0.8</text>
<text x="182" y="168">1.2</text>
<text x="136.8" y="182.5">2026/10/19</text>
</g>
<g font-size="3">
<text x="114.9" y="160.7">0-6</text>
<text x="123.7" y="160.7">&gt;6-30</text>
<text x="133.7" y="160.7">&gt;30-120</text>
<text x="146.1" y="160.7">&gt;120-400</text>
<text x="160.5" y="160.7">&gt;400-1000</text>
<text x="176.2" y="160.7">&gt;1000-2000</text>
</g>
</svg>
